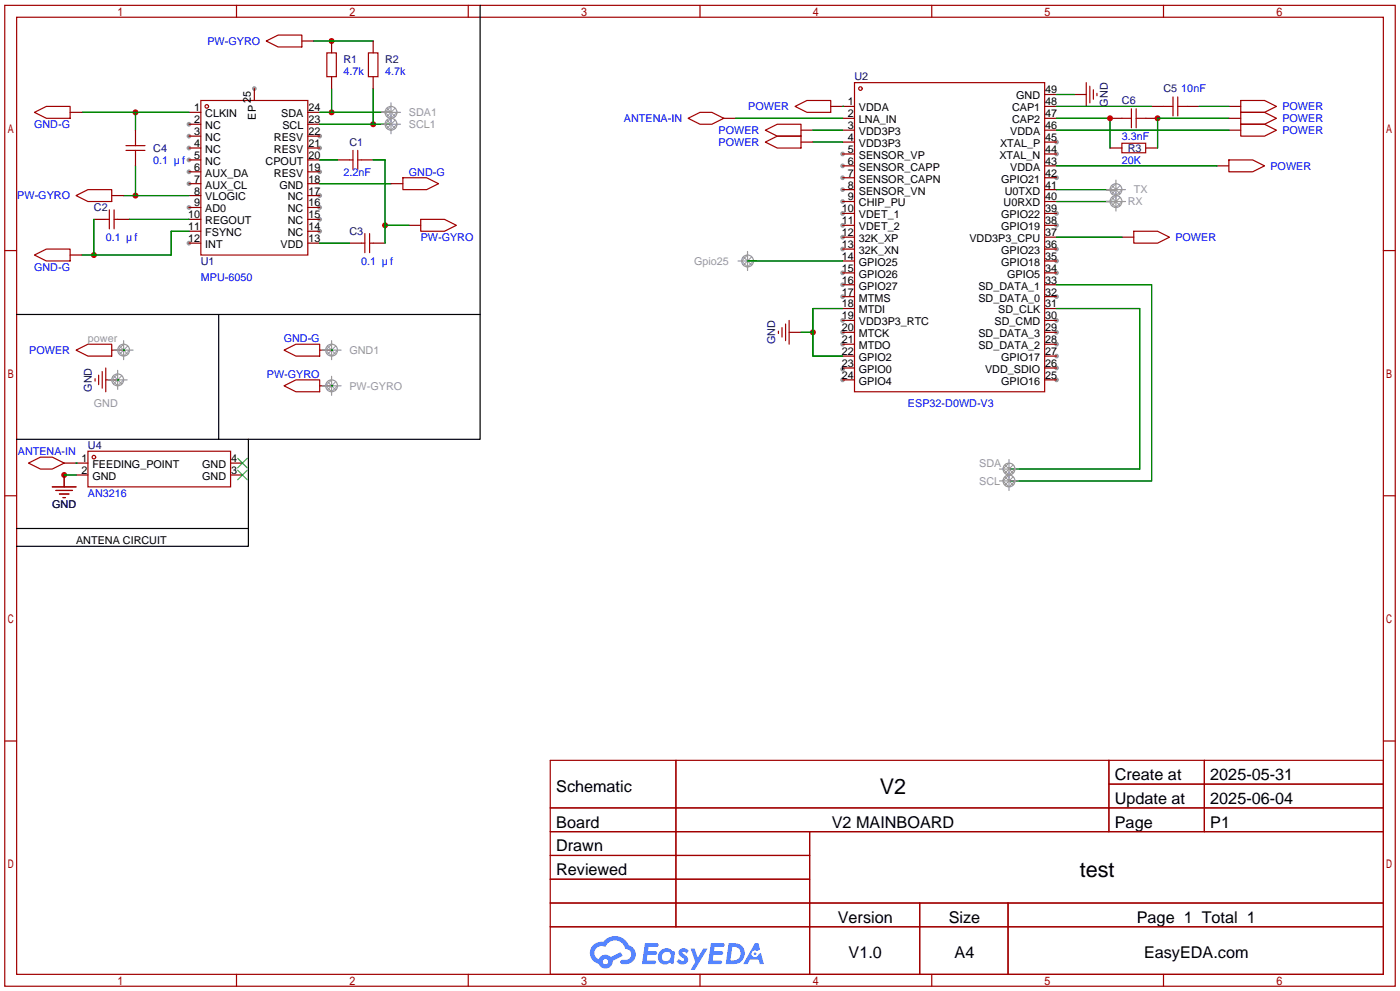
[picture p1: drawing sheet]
<svg xmlns="http://www.w3.org/2000/svg" width="299mm" height="212mm" viewBox="0 0 299 212" stroke-linecap="round" stroke-linejoin="round" font-family="sans-serif">
<g fill="#999">
<circle cx="180.1" cy="32.9" r=".51"/>
<circle cx="180.1" cy="35.4" r=".51"/>
<circle cx="180.1" cy="38" r=".51"/>
<circle cx="180.1" cy="40.5" r=".51"/>
<circle cx="180.1" cy="43.1" r=".51"/>
<circle cx="180.1" cy="45.6" r=".51"/>
<circle cx="180.1" cy="48.1" r=".51"/>
<circle cx="180.1" cy="50.7" r=".51"/>
<circle cx="180.1" cy="53.2" r=".51"/>
<circle cx="180.1" cy="58.3" r=".51"/>
<circle cx="180.1" cy="60.8" r=".51"/>
<circle cx="180.1" cy="63.4" r=".51"/>
<circle cx="180.1" cy="68.5" r=".51"/>
<circle cx="180.1" cy="71" r=".51"/>
<circle cx="180.1" cy="73.5" r=".51"/>
<circle cx="180.1" cy="81.2" r=".51"/>
<circle cx="225.8" cy="81.2" r=".51"/>
<circle cx="225.8" cy="78.6" r=".51"/>
<circle cx="225.8" cy="76.1" r=".51"/>
<circle cx="225.8" cy="73.5" r=".51"/>
<circle cx="225.8" cy="71" r=".51"/>
<circle cx="225.8" cy="68.5" r=".51"/>
<circle cx="225.8" cy="63.4" r=".51"/>
<circle cx="225.8" cy="58.3" r=".51"/>
<circle cx="225.8" cy="55.8" r=".51"/>
<circle cx="225.8" cy="53.2" r=".51"/>
<circle cx="225.8" cy="48.1" r=".51"/>
<circle cx="225.8" cy="45.6" r=".51"/>
<circle cx="225.8" cy="38" r=".51"/>
<circle cx="225.8" cy="32.9" r=".51"/>
<circle cx="225.8" cy="30.4" r=".51"/>
<circle cx="40.4" cy="26.5" r=".51"/>
<circle cx="40.4" cy="29.1" r=".51"/>
<circle cx="40.4" cy="31.6" r=".51"/>
<circle cx="40.4" cy="34.2" r=".51"/>
<circle cx="40.4" cy="36.7" r=".51"/>
<circle cx="40.4" cy="39.2" r=".51"/>
<circle cx="40.4" cy="44.3" r=".51"/>
<circle cx="40.4" cy="51.9" r=".51"/>
<circle cx="68.3" cy="49.4" r=".51"/>
<circle cx="68.3" cy="46.9" r=".51"/>
<circle cx="68.3" cy="44.3" r=".51"/>
<circle cx="68.3" cy="41.8" r=".51"/>
<circle cx="68.3" cy="36.7" r=".51"/>
<circle cx="68.3" cy="31.6" r=".51"/>
<circle cx="68.3" cy="29.1" r=".51"/>
<circle cx="54.4" cy="18.9" r=".51"/>
<circle cx="180.1" cy="78.9" r=".51"/>
</g>
<g fill="none" stroke="#a10000" stroke-width=".25">
<path d="M1 1.1h297.2v209.6h-297.2zM3.6 3.7h292.1v204.5h-292.1zM50.5 1.1v2.6M100.1 1.1v2.6M149.6 1.1v2.6M199.1 1.1v2.6M248.7 1.1v2.6M1 53.5h2.6M295.7 53.5h2.5M1 105.9h2.6M295.7 105.9h2.5M1 158.3h2.6"/>
<path d="M295.7 158.3h2.5M117.6 162.4h178.1v45.8h-178.1zM117.6 172.6h178.1M117.6 177.7h178.1M144.5 162.4v35.6M173 177.7v30.5M237 162.4v15.3M237 167.5h58.7M257.4 162.4v15.3M117.6 182.8h55.4M117.6 192.9h178.1M117.6 187.8h55.4"/>
<path d="M117.6 198h178.1M196.6 192.9v15.3M215.4 192.9v15.3M50.5 208.2v2.5M100.1 208.2v2.5M149.6 208.2v2.5M199.1 208.2v2.5M248.7 208.2v2.5"/>
</g>
<g fill="#5487ff">
<path d="M145.3 202.8a1.3 1.3 0 0 1 1.9 .3l-.4 .6a.54 .54 0 0 0-.9-.2l.1 .2a1.34 1.34 0 0 1 .9 1.8 1.47 1.47 0 0 1-2.3-.1l.5-.6 .8 .5a.31 .31 0 0 0 .4-.3 .31 .31 0 0 0-.3-.3 1.12 1.12 0 0 1-.7-1.9z"/>
<path d="M147.6 202.7h.9l.6 1.9 1.2-1.9h.9l-2.7 4.5h-.9l1-1.7z"/>
<path d="M137.8 201.5h1.7a1.31 1.31 0 0 1 1.2 .2 .4 .4 0 0 1-.3 .6h-1.8l-.1 .9h1.6a.4 .4 0 0 1 .4 .4 .4 .4 0 0 1-.5 .4h-1.6l-.2 1.2h1.4a.46 .46 0 0 1 .5 .1 .46 .46 0 0 1 .1 .5l-.4 .2h-2.6z"/>
<path d="M151.9 201.5h1.7a1.32 1.32 0 0 1 1.2 .2 .39 .39 0 0 1-.3 .6h-1.8l-.1 .9h1.6a.4 .4 0 0 1 .4 .4 .4 .4 0 0 1-.4 .4h-1.7l-.2 1.2h1.4a.46 .46 0 0 1 .5 .1 .46 .46 0 0 1 .1 .5l-.4 .2h-2.6z"/>
<path d="M161.3 201.5h.8l.3 1.3-.6 .4a.75 .75 0 0 0-1.1 .3 .75 .75 0 0 0 .5 1 .75 .75 0 0 0 .9-.6l.5-.3 .6 2.4h-.8l-.3-1h-1.8l-.5 1h-1z"/>
<path d="M155.7 201.5l-.6 4.5h1.5a2.27 2.27 0 0 0 2.6-2.3 2.27 2.27 0 0 0-2.7-2.2zM156.5 202.3a1.5 1.5 0 0 1 1.8 1.5 1.5 1.5 0 0 1-1.9 1.4h-.3z"/>
<path d="M141.2 203.1a1.6 1.6 0 0 0-.3 2.3 1.6 1.6 0 0 0 2.3 .2l.7 .4 .3-2.5-.1-.3h-.5a1.58 1.58 0 0 0-2.4-.1zM141.8 203.6a.98 .98 0 0 1 1.6 .5 .98 .98 0 0 1-1.1 1.2 .94 .94 0 0 1-.9-.6 .94 .94 0 0 1 .4-1.1z"/>
<path d="M126.8 201.9a2.37 2.37 0 0 0 1.1 4 1.54 1.54 0 0 0 1.8 1 1.54 1.54 0 0 0 1.2-1.6l2.2-1.1-.5-.8-2 1.1a1.57 1.57 0 0 0-2.7 .4 1.5 1.5 0 0 1-.7-2.1 1.5 1.5 0 0 1 2.2-.5 2.23 2.23 0 0 1 2.3-1.4 2.23 2.23 0 0 1 2 1.8 1.16 1.16 0 0 1 1.2 1.1 1.16 1.16 0 0 1-1.1 1.3h-.7a.47 .47 0 0 0-.5 .3 .47 .47 0 0 0 .4 .6 2.17 2.17 0 0 0 2.5-1 2.17 2.17 0 0 0-.3-2.7l-.8-.4a3.2 3.2 0 0 0-5.5-.7l-1.1 .1zM128.8 205.4a.6 .6 0 0 1 1.2 0 .6 .6 0 0 1-1.2 0z"/>
<circle cx="161.4" cy="203.8" r=".28"/>
</g>
<g fill="none" stroke="#a10000" stroke-width=".25">
<path d="M182.6 17.7h40.7v66h-40.7zM232.2 17.7v5M232.9 18.4v3.6M233.7 19.2v2M234.4 19.9v.5M163.6 27.8l2.5-1.3h5.1v2.6h-5.1zM239.8 30.6h5.1v2h-5.1zM239.8 25.3h2M241.8 23.2v4.1M242.8 23.2v4.1M242.8 25.3h2.1M248.7 22.7h2"/>
<path d="M250.7 20.7v4.1M251.7 20.7v4.1M251.7 22.7h2M262.6 34.2h5.1l2.6 1.2-2.6 1.3h-5.1zM265.2 21.5h5.1l2.5 1.2-2.5 1.3h-5.1z"/>
<circle cx="183.9" cy="18.9" r=".38"/>
</g>
<g fill="none" stroke="#870000" stroke-width=".25">
<path d="M171.2 27.8h2.5M180.1 22.7h2.5M180.1 25.3h2.5M180.1 27.8h2.5M180.1 30.4h2.5M180.1 32.9h2.5M180.1 35.4h2.5M180.1 38h2.5M223.3 22.7h2.5M223.3 25.3h2.5M223.3 27.8h2.5M223.3 30.4h2.5"/>
<path d="M223.3 32.9h2.5M223.3 35.4h2.5M223.3 38h2.5M223.3 20.2h2.5M229.6 20.2h2.6M237.2 25.3h2.6M237.2 31.6h2.6M244.9 25.3h2.5M244.9 31.6h2.5M246.1 22.7h2.6M253.7 22.7h2.6M260.1 35.4h2.5"/>
<path d="M262.6 22.7h2.6M180.1 40.5h2.5M180.1 43.1h2.5M180.1 45.6h2.5M180.1 48.1h2.5M180.1 50.7h2.5M180.1 53.2h2.5M180.1 55.8h2.5M180.1 58.3h2.5M223.3 40.5h2.5M223.3 43.1h2.5M223.3 45.6h2.5"/>
<path d="M223.3 48.1h2.5M223.3 50.7h2.5M223.3 53.2h2.5M223.3 55.8h2.5M223.3 58.3h2.5M180.1 60.8h2.5M180.1 63.4h2.5M180.1 65.9h2.5M180.1 68.5h2.5M180.1 71h2.5M180.1 73.5h2.5M180.1 76.1h2.5"/>
<path d="M180.1 78.6h2.5M223.3 60.8h2.5M223.3 63.4h2.5M223.3 65.9h2.5M223.3 68.5h2.5M223.3 71h2.5M223.3 73.5h2.5M223.3 76.1h2.5M223.3 78.6h2.5M180.1 81.2h2.5M223.3 81.2h2.5"/>
</g>
<path d="M225.8 20.2h3.8M225.8 22.7h20.3M225.8 25.3h11.4v6.3M225.8 35.4h34.3" fill="none" stroke="#008700" stroke-width=".25"/>
<g fill="#c00">
<circle cx="237.2" cy="25.3" r=".63"/>
<circle cx="173.7" cy="71" r=".63"/>
<circle cx="29" cy="24" r=".63"/>
<circle cx="29" cy="41.8" r=".63"/>
<circle cx="20.1" cy="54.5" r=".63"/>
<circle cx="79.8" cy="26.5" r=".63"/>
<circle cx="70.9" cy="24" r=".63"/>
<circle cx="70.9" cy="8.8" r=".63"/>
<circle cx="82.3" cy="48.1" r=".63"/>
<circle cx="13.7" cy="101.5" r=".63"/>
<circle cx="247.4" cy="25.3" r=".63"/>
</g>
<g fill="none" stroke="#008700" stroke-width=".25">
<path d="M67.1 8.8h12.7M70.9 18.9v5.1M79.8 18.9v7.6M17.5 24h22.9M29 24v3.8M29 35.4v6.4M68.3 34.2h3.8M68.3 24h15.3M68.3 39.2h15.3M68.3 26.5h15.3M79.8 34.2h2.5v17.7M157.2 25.3h22.9"/>
<path d="M173.7 27.8h6.4M173.7 30.4h6.4M180.1 22.7h.1M225.8 35.4h34.3M225.8 27.8h36.8M256.3 22.7h6.3M262.6 25.3h-15.2v6.3M20.1 46.9v7.6M26.4 41.8h14M27.7 46.9h12.7M40.4 49.4h-3.8v5.1h-19.1M68.3 51.9h6.4"/>
<path d="M82.3 48.1h5.1M159.8 55.8h20.3M225.8 43.1h12.7M225.8 40.5h12.7M225.8 50.7h14M26.4 74.8h.1M70.9 74.8h.1M171.2 71h2.5M180.1 65.9h-6.4v10.2h6.4M225.8 65.9h17.8v34.3h-28M225.8 60.8h20.3v41.9h-30.5M16.3 98.9h.1"/>
<path d="M25.1 81.2h.1M70.9 82.4h.1M13.7 101.5h2.6"/>
</g>
<g fill="none" stroke="#870000" stroke-width=".25">
<path d="M54.4 18.9v2.6M64.5 8.8h2.6M70.9 8.8v2.5M70.9 16.4v2.5M79.8 8.8v2.5M79.8 16.4v2.5M15 24h2.5M29 27.8v2.6M29 32.9v2.5M40.4 24h2.5M40.4 26.5h2.5M40.4 29.1h2.5"/>
<path d="M40.4 31.6h2.5M40.4 34.2h2.5M40.4 36.7h2.5M40.4 39.2h2.5M65.8 24h2.5M65.8 26.5h2.5M65.8 29.1h2.5M65.8 31.6h2.5M65.8 34.2h2.5M65.8 36.7h2.5M65.8 39.2h2.5M72.1 34.2h2.6"/>
<path d="M77.2 34.2h2.6M83.6 39.2h2.5M83.6 23.7v.3M83.6 26.3v.2M154.7 25.3h2.5M171.2 30.4h2.5M177.5 22.7h2.6M262.6 27.8h2.6M262.6 25.3h2.6M15 54.5h2.5M20.1 46.9h2.5M23.9 41.8h2.5"/>
<path d="M25.1 46.9h2.6M40.4 41.8h2.5M40.4 44.3h2.5M40.4 46.9h2.5M40.4 49.4h2.5M40.4 51.9h2.5M65.8 41.8h2.5M65.8 44.3h2.5M65.8 46.9h2.5M65.8 49.4h2.5M65.8 51.9h2.5M74.7 51.9h2.5"/>
<path d="M79.8 51.9h2.5M87.4 48.1h2.5M159.8 55.5v.3M238.5 40.3v.2M238.5 42.8v.3M239.8 50.7h2.5M26.4 74.5v.3h-2.5M70.9 74.5v.3h-2.6M168.7 71h2.5M13.7 98.9h5.1M25.1 80.9v.3h-2.5M49.3 98.9h2.5"/>
<path d="M70.9 82.2v.2h-2.6M215.6 99.9v.3M13.7 101.5v2.5M16.3 101.5h2.5M49.3 101.5h2.5M215.6 102.5v.2"/>
</g>
<g fill="none" stroke="#a10000" stroke-width=".25">
<path d="M56.9 8.8l2.5-1.3h5.1v2.5h-5.1zM69.8 11.3h2.1v5.1h-2.1zM78.7 11.3h2.1v5.1h-2.1zM7.4 24l2.5-1.3h5.1v2.6h-5.1zM26.9 32.1h4.1M26.9 31.1h4.1M29 30.4v.7M29 32.1v.8M42.9 21.5h22.9v33h-22.9zM74.7 34.2h.7M75.4 32.1v4.1M76.5 32.1v4.1"/>
<path d="M76.5 34.2h.7M86.1 38h5.1l2.5 1.2-2.5 1.3h-5.1zM147.1 25.3l2.5-1.3h2.5l2.6 1.3-2.6 1.2h-2.5zM163.6 30.4l2.5-1.3h5.1v2.5h-5.1zM169.9 22.7l2.6-1.2h5v2.5h-5zM265.2 26.5h5.1l2.5 1.3-2.5 1.3h-5.1zM265.2 24h5.1l2.5 1.3-2.5 1.2h-5.1zM7.4 54.5l2.5-1.3h5.1v2.6h-5.1zM16.3 41.8l2.5-1.3h5.1v2.6h-5.1zM22.6 46.9h.8M23.4 44.8v4.1M24.4 44.8v4.1"/>
<path d="M24.4 46.9h.7M77.2 51.9h.8M78 49.9v4.1M79 49.9v4.1M79 51.9h.8M89.9 46.9h5.1l2.5 1.2-2.5 1.3h-5.1zM242.3 49.4h5.1l2.5 1.3-2.5 1.2h-5.1zM16.3 74.8l2.5-1.3h5.1v2.6h-5.1zM21.8 79.4v3.5M22.6 78.6v5.1M60.7 74.8l2.5-1.3h5.1v2.6h-5.1zM166.4 70.7v.5"/>
<path d="M167.1 70v2M167.9 69.2v3.6M168.7 68.5v5M6.1 98.9l2.5-1.2h2.6l2.5 1.2-2.5 1.3h-2.6zM18.8 96.4h30.5v7.6h-30.5zM20.3 80.9v.5M21.1 80.1v2.1M60.7 82.4l2.5-1.2h5.1v2.5h-5.1zM11.2 104h5.1M11.9 104.8h3.6M12.7 105.5h2M13.5 106.3h.5"/>
<circle cx="44.2" cy="22.7" r=".38"/>
<circle cx="20.1" cy="97.7" r=".38"/>
</g>
<path d="M50.8 97.9l2 2M52.8 97.9l-2 2M50.8 100.5l2 2M52.8 100.5l-2 2" fill="none" stroke="#3c3" stroke-width=".25"/>
<path d="M102.6 1.1v66.1h-99M46.7 67.2v26.7M102.6 67.2v26.7h-49.5M180.1 78.6v.3M3.6 93.9h49.5M53.1 93.9v22.8h-49.5M3.6 112.9h49.5" fill="none" stroke="#000" stroke-width=".25"/>
<g fill="none" stroke="#999" stroke-width=".21">
<path d="M82.7 23.1l1.8 1.8M82.7 25.6l1.8 1.8M83.6 22.7l-1.3 1.3 1.3 1.3M84.5 23.1l-1.8 1.8M84.5 25.6l-1.8 1.8M84.8 24l-2.5 2.5 1.3 1.3 1.2-1.3M237.6 39.6l1.8 1.8M238.5 39.2l-1.3 1.3 1.3 1.3M239.4 39.6l-1.8 1.8M158.9 54.9l1.8 1.8M159.8 54.5l-1.3 1.3 1.3 1.2 1.2-1.2M160.7 54.9l-1.8 1.8"/>
<path d="M237.6 42.2l1.8 1.8M239.4 42.2l-1.8 1.8M239.8 40.5l-2.6 2.6 1.3 1.2 1.3-1.2M25.1 79.9l-1.2 1.3 1.2 1.2 1.3-1.2M25.5 73.9l1.8 1.8M26.4 73.5l-1.3 1.3 1.3 1.3 1.3-1.3M27.3 73.9l-1.8 1.8M70 73.9l1.8 1.8M70.9 73.5l-1.3 1.3 1.3 1.3 1.2-1.3M71.8 73.9l-1.8 1.8M24.2 80.3l1.8 1.8M26 80.3l-1.8 1.8"/>
<path d="M70 81.5l1.8 1.8M70.9 81.2l-1.3 1.2 1.3 1.3 1.2-1.3M71.8 81.5l-1.8 1.8M214.7 99.3l1.8 1.8M215.6 98.9l-1.2 1.3 1.2 1.3M216.5 99.3l-1.8 1.8M214.7 101.8l1.8 1.8M216.5 101.8l-1.8 1.8M216.9 100.2l-2.5 2.5 1.2 1.3 1.3-1.3"/>
</g>
<g fill="none" stroke="#999" stroke-width=".25">
<path d="M81.5 24h4.1M81.5 26.5h4.1M83.6 22v6.6M238.5 38.5v6.6M157.7 55.8h4.1M159.8 53.7v4.1M236.5 43.1h4M236.5 40.5h4M24.4 74.8h4M25.1 79.1v4.1M26.4 72.8v4M68.8 74.8h4.1"/>
<path d="M70.9 72.8v4M23.1 81.2h4.1M68.8 82.4h4.1M70.9 80.4v4.1M215.6 98.2v6.6M213.6 100.2h4.1M213.6 102.7h4.1"/>
<circle cx="83.6" cy="24" r="1.27"/>
<circle cx="83.6" cy="26.5" r="1.27"/>
<circle cx="159.8" cy="55.8" r="1.27"/>
<circle cx="238.5" cy="40.5" r="1.27"/>
<circle cx="238.5" cy="43.1" r="1.27"/>
<circle cx="26.4" cy="74.8" r="1.27"/>
<circle cx="70.9" cy="74.8" r="1.27"/>
<circle cx="25.1" cy="81.2" r="1.27"/>
<circle cx="70.9" cy="82.4" r="1.27"/>
<circle cx="215.6" cy="102.7" r="1.27"/>
<circle cx="215.6" cy="100.2" r="1.27"/>
</g>
<g font-size="4.6">
<text x="188" y="169.5">V2</text>
<text x="230.8" y="187.3">test</text>
</g>
<g font-size="3.5">
<text x="238.3" y="166.6">Create at</text>
<text x="258.7" y="166.6">2025-05-31</text>
<text x="118.9" y="169.2">Schematic</text>
<text x="238.3" y="171.7">Update at</text>
<text x="258.7" y="171.7">2025-06-04</text>
<text x="118.9" y="176.8">Board</text>
<text x="177.8" y="176.8">V2 MAINBOARD</text>
<text x="238.3" y="176.8">Page</text>
<text x="258.7" y="176.8">P1</text>
<text x="118.9" y="181.9">Drawn</text>
<text x="118.9" y="187">Reviewed</text>
<text x="179.1" y="197.1">Version</text>
<text x="202.8" y="197.1">Size</text>
<text x="243" y="197.1">Page 1 Total 1</text>
<text x="181.4" y="204.7">V1.0</text>
<text x="204" y="204.7">A4</text>
<text x="244.5" y="204.7">EasyEDA.com</text>
</g>
<g font-size="2.3" fill="#00f">
<text x="44.3" y="9.6">PW-GYRO</text>
<text x="73.4" y="15.9">4.7k</text>
<text x="82.3" y="15.9">4.7k</text>
<text x="159.9" y="23.5">POWER</text>
<text x="252.5" y="19.7">10nF</text>
<text x="274.1" y="23.5">POWER</text>
<text x="7.3" y="27.4">GND-G</text>
<text x="133.4" y="26.1">ANTENA-IN</text>
<text x="153.6" y="28.6">POWER</text>
<text x="239.8" y="29.9">3.3nF</text>
<text x="274.1" y="28.6">POWER</text>
<text x="274.1" y="26.1">POWER</text>
<text x="32.8" y="35">0.1</text>
<text x="38.9" y="35">f</text>
<text x="153.6" y="31.2">POWER</text>
<text x="239.8" y="35">20K</text>
<text x="73.4" y="37.5">2.2nF</text>
<text x="87.4" y="37.5">GND-G</text>
<text x="271.5" y="36.2">POWER</text>
<text x="3.7" y="42.6">PW-GYRO</text>
<text x="22.6" y="51.5">0.1</text>
<text x="28.8" y="51.5">f</text>
<text x="89.9" y="51.5">PW-GYRO</text>
<text x="251.2" y="51.5">POWER</text>
<text x="7.3" y="57.8">GND-G</text>
<text x="77.2" y="56.6">0.1</text>
<text x="83.4" y="56.6">f</text>
<text x="42.9" y="60.1">MPU-6050</text>
<text x="6.3" y="75.6">POWER</text>
<text x="60.6" y="73.1">GND-G</text>
<text x="57" y="80.7">PW-GYRO</text>
<text x="194.1" y="87">ESP32-D0WD-V3</text>
<text x="3.8" y="97.2">ANTENA-IN</text>
<text x="18.8" y="106.1">AN3216</text>
</g>
<g font-size="2.3" fill="#000080">
<text x="73.4" y="13.4">R1</text>
<text x="82.3" y="13.4">R2</text>
<text x="182.6" y="17.2">U2</text>
<text x="236.8" y="22.8" transform="rotate(-90 236.8 22.8)">GND</text>
<text x="239.8" y="22.3">C6</text>
<text x="248.7" y="19.7">C5</text>
<text x="32.8" y="32.4">C4</text>
<text x="74.7" y="31.2">C1</text>
<text x="241" y="32.4">R3</text>
<text x="20.1" y="45.1">C2</text>
<text x="74.7" y="50.2">C3</text>
<text x="42.9" y="56.6">U1</text>
<text x="165.7" y="73.6" transform="rotate(-90 165.7 73.6)">GND</text>
<text x="19.6" y="83.7" transform="rotate(-90 19.6 83.7)">GND</text>
<text x="18.8" y="95.9">U4</text>
<text x="11.2" y="108.6">GND</text>
</g>
<g font-size="2.3">
<text x="41.5" y="23.8">1</text>
<text x="53.6" y="21.9" transform="rotate(-90 53.6 21.9)">25</text>
<text x="65.9" y="23.8">24</text>
<text x="181.2" y="22.5">1</text>
<text x="183.6" y="23.8">VDDA</text>
<text x="216.3" y="23.8">CAP1</text>
<text x="217.2" y="21.2">GND</text>
<text x="223.4" y="22.5">48</text>
<text x="223.4" y="20">49</text>
<text x="41.5" y="26.3">2</text>
<text x="41.5" y="28.9">3</text>
<text x="43.9" y="25">CLKIN</text>
<text x="43.9" y="27.6">NC</text>
<text x="54.7" y="25.5" transform="rotate(-90 54.7 25.5)">EP</text>
<text x="60.1" y="25">SDA</text>
<text x="60.4" y="27.6">SCL</text>
<text x="65.9" y="28.9">22</text>
<text x="65.9" y="26.3">23</text>
<text x="181.2" y="25">2</text>
<text x="181.2" y="27.6">3</text>
<text x="183.6" y="26.3">LNA_IN</text>
<text x="183.6" y="28.9">VDD3P3</text>
<text x="215.9" y="28.9">VDDA</text>
<text x="216.3" y="26.3">CAP2</text>
<text x="223.4" y="27.6">46</text>
<text x="223.4" y="25">47</text>
<text x="41.5" y="31.4">4</text>
<text x="41.5" y="33.9">5</text>
<text x="43.9" y="30.1">NC</text>
<text x="43.9" y="32.7">NC</text>
<text x="43.9" y="35.2">NC</text>
<text x="56.8" y="35.2">CPOUT</text>
<text x="58.6" y="32.7">RESV</text>
<text x="58.6" y="30.1">RESV</text>
<text x="65.9" y="33.9">20</text>
<text x="65.9" y="31.4">21</text>
<text x="181.2" y="30.1">4</text>
<text x="181.2" y="32.7">5</text>
<text x="181.2" y="35.2">6</text>
<text x="183.6" y="31.4">VDD3P3</text>
<text x="183.6" y="33.9">SENSOR_VP</text>
<text x="213.6" y="33.9">XTAL_N</text>
<text x="213.7" y="31.4">XTAL_P</text>
<text x="223.4" y="35.2">43</text>
<text x="223.4" y="32.7">44</text>
<text x="223.4" y="30.1">45</text>
<text x="41.5" y="36.5">6</text>
<text x="41.5" y="39">7</text>
<text x="41.5" y="41.6">8</text>
<text x="43.9" y="37.7">AUX_DA</text>
<text x="43.9" y="40.3">AUX_CL</text>
<text x="58.6" y="37.7">RESV</text>
<text x="59.7" y="40.3">GND</text>
<text x="65.9" y="41.6">17</text>
<text x="65.9" y="39">18</text>
<text x="65.9" y="36.5">19</text>
<text x="181.2" y="37.7">7</text>
<text x="181.2" y="40.3">8</text>
<text x="183.6" y="36.5">SENSOR_CAPP</text>
<text x="183.6" y="39">SENSOR_CAPN</text>
<text x="183.6" y="41.6">SENSOR_VN</text>
<text x="214" y="39">GPIO21</text>
<text x="214.8" y="41.6">U0TXD</text>
<text x="215.9" y="36.5">VDDA</text>
<text x="223.4" y="40.3">41</text>
<text x="223.4" y="37.7">42</text>
<text x="40.2" y="46.6">10</text>
<text x="41.5" y="44.1">9</text>
<text x="43.9" y="42.8">VLOGIC</text>
<text x="43.9" y="45.4">AD0</text>
<text x="43.9" y="47.9">REGOUT</text>
<text x="61.5" y="47.9">NC</text>
<text x="61.5" y="45.4">NC</text>
<text x="61.5" y="42.8">NC</text>
<text x="65.9" y="46.6">15</text>
<text x="65.9" y="44.1">16</text>
<text x="179.9" y="45.4">10</text>
<text x="179.9" y="47.9">11</text>
<text x="181.2" y="42.8">9</text>
<text x="183.6" y="44.1">CHIP_PU</text>
<text x="183.6" y="46.6">VDET_1</text>
<text x="214" y="46.6">GPIO22</text>
<text x="214.5" y="44.1">U0RXD</text>
<text x="223.4" y="47.9">38</text>
<text x="223.4" y="45.4">39</text>
<text x="223.4" y="42.8">40</text>
<text x="40.2" y="49.2">11</text>
<text x="40.2" y="51.7">12</text>
<text x="43.9" y="50.4">FSYNC</text>
<text x="43.9" y="53">INT</text>
<text x="60" y="53">VDD</text>
<text x="61.5" y="50.4">NC</text>
<text x="65.9" y="51.7">13</text>
<text x="65.9" y="49.2">14</text>
<text x="179.9" y="50.4">12</text>
<text x="179.9" y="53">13</text>
<text x="183.6" y="49.2">VDET_2</text>
<text x="183.6" y="51.7">32K_XP</text>
<text x="207.2" y="51.7">VDD3P3_CPU</text>
<text x="214" y="49.2">GPIO19</text>
<text x="223.4" y="53">36</text>
<text x="223.4" y="50.4">37</text>
<text x="179.9" y="55.5">14</text>
<text x="179.9" y="58.1">15</text>
<text x="183.6" y="54.3">32K_XN</text>
<text x="183.6" y="56.8">GPIO25</text>
<text x="183.6" y="59.3">GPIO26</text>
<text x="214" y="56.8">GPIO18</text>
<text x="214" y="54.3">GPIO23</text>
<text x="215.3" y="59.3">GPIO5</text>
<text x="223.4" y="58.1">34</text>
<text x="223.4" y="55.5">35</text>
<text x="179.9" y="60.6">16</text>
<text x="179.9" y="63.1">17</text>
<text x="179.9" y="65.7">18</text>
<text x="183.6" y="61.9">GPIO27</text>
<text x="183.6" y="64.4">MTMS</text>
<text x="209.1" y="64.4">SD_DATA_0</text>
<text x="209.1" y="61.9">SD_DATA_1</text>
<text x="223.4" y="65.7">31</text>
<text x="223.4" y="63.1">32</text>
<text x="223.4" y="60.6">33</text>
<text x="179.9" y="68.2">19</text>
<text x="179.9" y="70.8">20</text>
<text x="183.6" y="67">MTDI</text>
<text x="183.6" y="69.5">VDD3P3_RTC</text>
<text x="212.6" y="69.5">SD_CMD</text>
<text x="213.3" y="67">SD_CLK</text>
<text x="223.4" y="70.8">29</text>
<text x="223.4" y="68.2">30</text>
<text x="179.9" y="73.3">21</text>
<text x="179.9" y="75.8">22</text>
<text x="183.6" y="72">MTCK</text>
<text x="183.6" y="74.6">MTDO</text>
<text x="183.6" y="77.1">GPIO2</text>
<text x="209.1" y="74.6">SD_DATA_2</text>
<text x="209.1" y="72">SD_DATA_3</text>
<text x="214" y="77.1">GPIO17</text>
<text x="223.4" y="75.8">27</text>
<text x="223.4" y="73.3">28</text>
<text x="179.9" y="78.4">23</text>
<text x="179.9" y="80.9">24</text>
<text x="183.6" y="79.7">GPIO0</text>
<text x="183.6" y="82.2">GPIO4</text>
<text x="210.5" y="79.7">VDD_SDIO</text>
<text x="214" y="82.2">GPIO16</text>
<text x="223.4" y="80.9">25</text>
<text x="223.4" y="78.4">26</text>
<text x="17.4" y="101.2">2</text>
<text x="17.4" y="98.7">1</text>
<text x="19.7" y="100">FEEDING_POINT</text>
<text x="43.2" y="100">GND</text>
<text x="49.4" y="98.7">4</text>
<text x="49.4" y="101.2">3</text>
<text x="19.7" y="102.5">GND</text>
<text x="43.2" y="102.5">GND</text>
<text x="16.3" y="116.3">ANTENA CIRCUIT</text>
</g>
<g font-size="2.3" fill="#999">
<text x="87.4" y="24.8">SDA1</text>
<text x="87.4" y="27.4">SCL1</text>
<text x="242.3" y="41.3">TX</text>
<text x="241" y="43.9">RX</text>
<text x="148.3" y="56.6">Gpio25</text>
<text x="18.8" y="73.1">power</text>
<text x="74.7" y="75.6">GND1</text>
<text x="74.7" y="83.2">PW-GYRO</text>
<text x="20.1" y="87">GND</text>
<text x="209.3" y="99.7">SDA</text>
<text x="209.3" y="103.6">SCL</text>
</g>
</svg>
